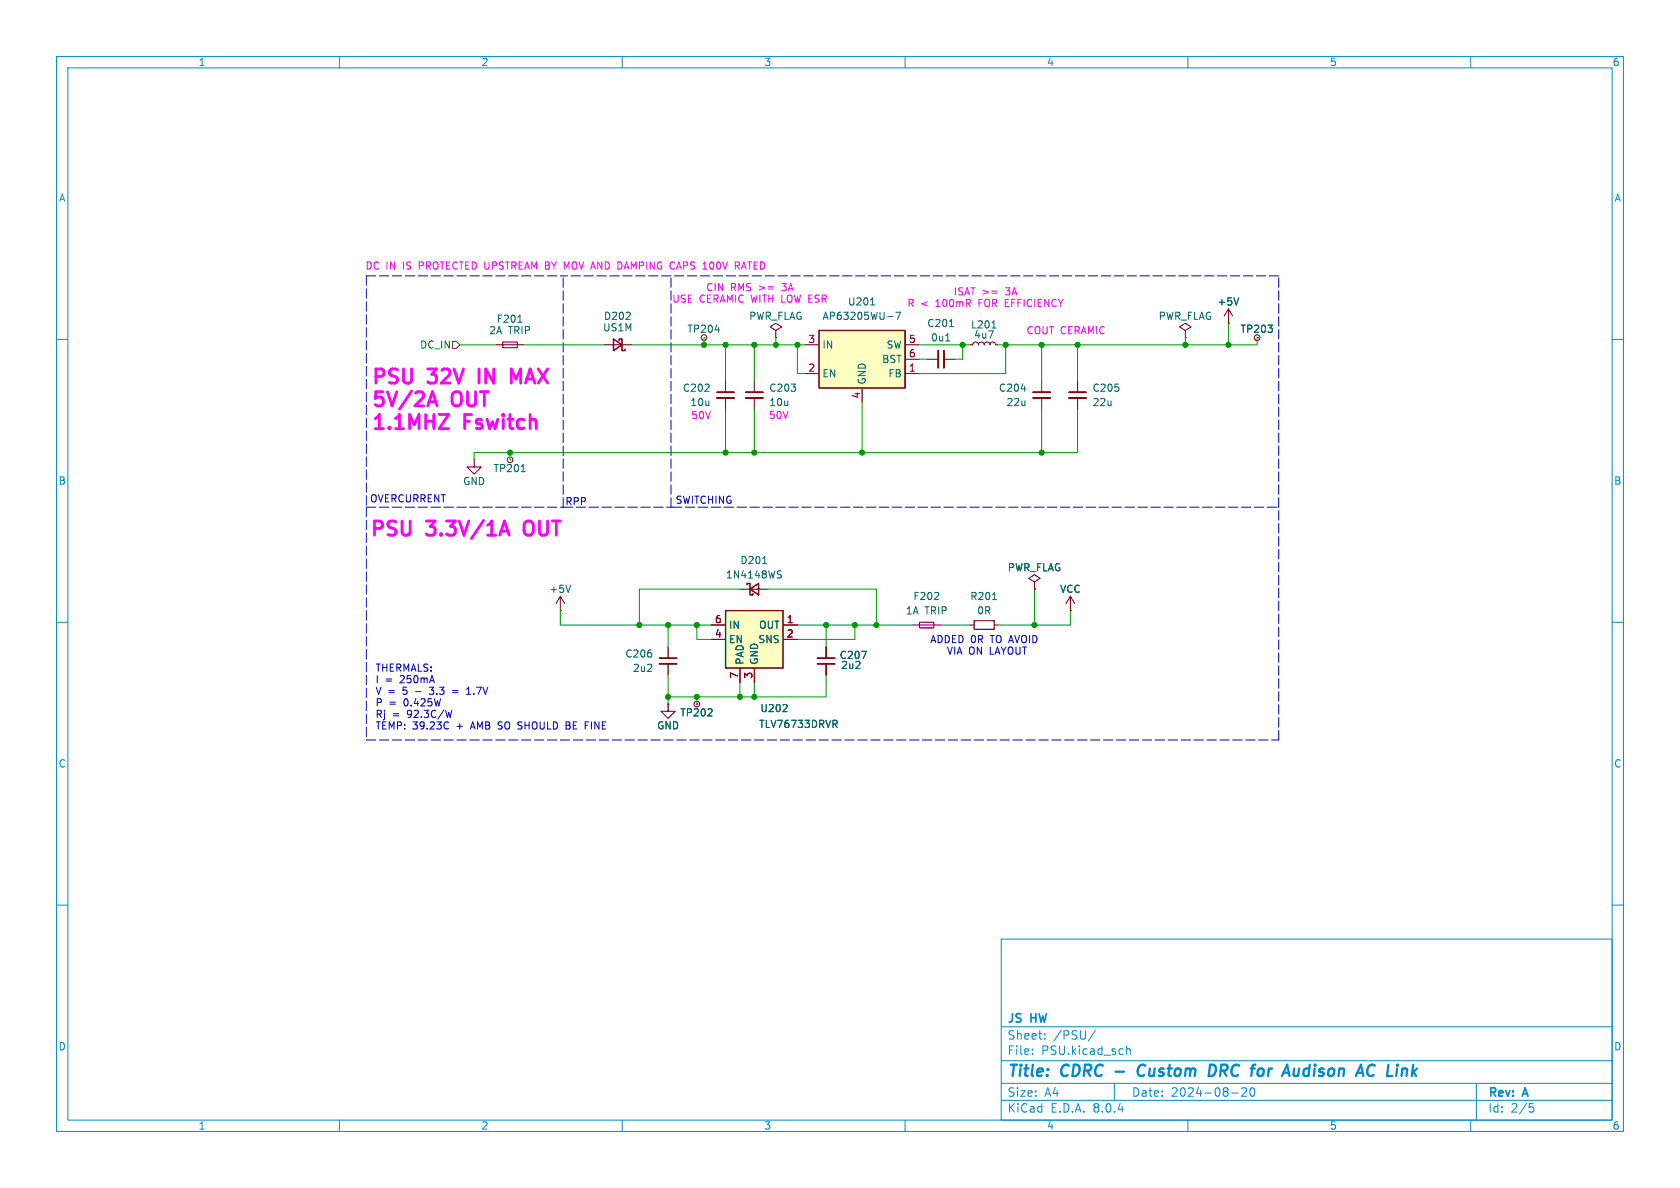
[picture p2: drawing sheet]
<svg xmlns="http://www.w3.org/2000/svg" width="297mm" height="210mm" viewBox="0 0 297 210" stroke-linecap="round" stroke-linejoin="round" font-family="sans-serif">
<g fill="none" stroke="#008bce" stroke-width=".18">
<path d="M10 10h277v190h-277zM12 12h273v186h-273zM60 10v2M110 10v2M160 10v2M210 10v2M260 10v2M10 60h2M285 60h2M10 110h2M285 110h2M10 160h2"/>
<path d="M285 160h2M177 166h108v32h-108zM60 198v2M110 198v2M160 198v2M177 194.5h108M177 191.5h108M177 187.5h108M177 181.5h108M182.5 186.3v.1M182.5 185.5v.1M184.7 183.6v.1"/>
<path d="M184.7 182.8v.1M193.7 182.1l-1.3 2M197 191.5v3M199.2 184.9v1.5M199.2 185.5l.2-.1 .3 .1 .1 .9M210 198v2M217.7 193.2h1.2M219.5 192.4l.6-.1 .2 .1 .1 .3-.9 1.1h.9M221.2 192.4l.1-.1a.81 .81 0 0 1 .6 .6 .81 .81 0 0 1-.3 .8l-.1 .1a.81 .81 0 0 1-.6-.6 .81 .81 0 0 1 .3-.8zM260 198v2M261 191.5v6.5M270.4 195.1h.7"/>
<path d="M270.5 195.7h.4l.3 .3-.2 .5-.5 .1"/>
</g>
<path d="M197.2 189.4h1.5M202.1 188.2a1.13 1.13 0 0 0-.9 .7 1.13 1.13 0 0 0 .2 1.2l.3 .1 .5-.1M213.9 188.2h.5a1.08 1.08 0 0 1 .6 1.1 1.08 1.08 0 0 1-.8 .9M223.3 189.1v.7M229.5 190l-.1 .1M229.7 188.9l-.2 1.3" fill="none" stroke="#008bce" stroke-width=".4"/>
<path d="M172.2 109.7h3.6v1.6h-3.6z" fill="none" stroke="#840000" stroke-width=".2"/>
<path d="M118.1 114.3v2M118.1 117.3v2.1M130.8 104.1h5.1M171.4 110.5h.8M175.8 110.5h.7M182.9 102.9l1-.7-1-.6-1 .6 1 .7v1.2M182.9 104.1h.1M189.2 108h.1M189.2 105.4l-.7 1.3M189.2 105.4v2.6M189.2 105.4l.8 1.3" fill="none" stroke="#840000" stroke-width=".18"/>
<path d="M134.8 99.6h.8M137.6 101.5l.4 .1 .1 .3-.2 .3h-.3M137.6 100.9l.5 .1M175.5 106h.7" fill="none" stroke="#006464" stroke-width=".18"/>
<path d="M116.6 117.3h3" fill="none" stroke="#840000" stroke-width=".33"/>
<path d="M116.6 116.3h3" fill="none" stroke="#840000" stroke-width=".3"/>
<path d="M132.1 103.4v-.3h.5v2.1h.5v-.3M132.6 104.1l1.5-1v2.1z" fill="none" stroke="#840000" stroke-width=".25"/>
<path d="M128.3 108h10.1v10.1h-10.1z" fill="#ffffc2"/>
<path d="M108.5 59.9l1.5 1.1-1.5 1zM109.5 60.2v-.3h.5v2.1h.5v-.3M128.3 108h10.1v10.1h-10.1z" fill="none" stroke="#840000" stroke-width=".25"/>
<g fill="none" stroke="#840000" stroke-width=".18">
<path d="M124.5 59.7h.1M137.2 58.4l1-.6-1-.6-1.1 .6 1.1 .6v1.3M137.2 59.7h.1M209.5 58.4l1.1-.6-1.1-.6-1 .6 1 .6v1.3M209.5 59.7h.1M217.2 57.2h.1M217.2 54.6l-.8 1.3M217.2 54.6v2.6M217.2 54.6l.7 1.3M222.2 59.7h.1M87.6 61h5.1M88.9 60.5h2.5v1h-2.5z"/>
<path d="M106.7 61h5.1M128.3 67.3v2M128.3 70.4v2M133.3 67.3v2M133.3 70.4v2M171.4 61h.6l.1-.4 .4-.1 .3 .1 .2 .4 .1-.4 .4-.1 .3 .1 .2 .4 .1-.4 .4-.1 .4 .1 .1 .4 .2-.4 .3-.1 .4 .1 .1 .4h.5M184.1 67.3v2M184.1 70.4v2M190.5 67.3v2M190.5 70.4v2M83.8 81.3v1.3h1.3l-1.3 1.2-1.3-1.2h1.3M83.8 81.3h.1"/>
<path d="M90.2 81.3h.1M99.1 108h.1M99.1 105.4l-.8 1.3M99.1 105.4v2.6M99.1 105.4l.7 1.3M125.7 110.5h2.6M125.7 113h2.6M130.8 118.1v2.6M133.3 118.1v2.6M138.4 110.5h2.6M138.4 113h2.6M146 114.3v2"/>
<path d="M146 117.3v2.1M161.3 110.5h5.1M162.6 110h2.5v1h-2.5zM118.1 124.5v1.2h1.3l-1.3 1.3-1.3-1.3h1.3M118.1 124.5h.1M123.2 124.5h.1"/>
<circle cx="124.5" cy="59.7" r=".51"/>
<circle cx="222.3" cy="59.7" r=".51"/>
<circle cx="90.2" cy="81.3" r=".51"/>
<circle cx="123.2" cy="124.5" r=".51"/>
</g>
<g fill="none" stroke="#006464" stroke-width=".18">
<path d="M91.6 57h.7M126.4 58.3h.8M175.4 58h.7M219 52.6l-.4 1.3M180.5 68.7h.8M92.1 83.4h.8M100.9 103.4l-.4 1.3M152.3 115.1h.9l-.6 1.3M165.2 106h.7M165.9 104.8v.5M138.4 125.8h.7M139.1 124.7v.4"/>
<path d="M147.6 128l.4 .6M147.8 127.3l.2 .3-.1 .3-.1 .1"/>
</g>
<path d="M126.7 70.4h3.1M131.8 70.4h3.1M182.6 70.4h3.1M189 70.4h3M144.5 116.3h3.1" fill="none" stroke="#840000" stroke-width=".33"/>
<path d="M126.7 69.3h3.1M131.8 69.3h3.1M182.6 69.3h3.1M189 69.3h3M144.5 117.3h3.1" fill="none" stroke="#840000" stroke-width=".3"/>
<path d="M144.8 58.4h15.2v10.2h-15.2z" fill="#ffffc2"/>
<path d="M144.8 58.4h15.2v10.2h-15.2z" fill="none" stroke="#840000" stroke-width=".25"/>
<g fill="none" stroke="#840000" stroke-width=".18">
<path d="M217.2 57.2h.1M222.2 59.7h.1M142.2 66h2.6M142.2 61h2.6M152.4 68.6v2.5M160 66h2.6M160 61h2.6M160 63.5h2.6M163.8 63.5h2.1M166.9 63.5h2M125.7 110.5h2.6M125.7 113h2.6"/>
<path d="M130.8 118.1v2.6M133.3 118.1v2.6M138.4 110.5h2.6M138.4 113h2.6M146 114.3v2M146 117.3v2.1M182.9 104.1h.1M189.2 108h.1M118.1 124.5h.1M123.2 124.5h.1"/>
</g>
<path d="M153.9 53.9h.7M156.9 56h1M158.4 55.2h.8l-.5 1.3M167.9 57.7h.7M219 52.6l-.4 1.3M167.2 60.3h.7M152.3 115.1h.9l-.6 1.3M138.4 125.8h.7M139.1 124.7v.4M147.6 128l.4 .6M147.8 127.3l.2 .3-.1 .3-.1 .1" fill="none" stroke="#006464" stroke-width=".18"/>
<path d="M166.9 62v3" fill="none" stroke="#840000" stroke-width=".33"/>
<path d="M165.9 62v3" fill="none" stroke="#840000" stroke-width=".3"/>
<path d="M80 60.3h.6l.7 .7-.7 .6h-.6z" fill="none" stroke="#725600" stroke-width=".18"/>
<path d="M130.3 47l.4 .6M130.6 46.4l.1 .1-.1 .4M131.2 47.2h.6M131.5 46.3l-.4 1.3M175.3 51.5h1M175.3 51.8h1" fill="none" stroke="#f0f" stroke-width=".18"/>
<path d="M75.6 71.7l.9-2.5 .8 2.5M75.9 71h1.2M77.6 73.3h1.7l-1.7 2.5h1.7M84.7 65.2v2.5M92.1 65.2l-.9 1.8-.8-1.8v2.5M88.6 93.9h1.2M89.2 92.1l.8 2.5M93 92.2a1.78 1.78 0 0 0 0 2.3" fill="none" stroke="#f0f" stroke-width=".5"/>
<path d="M79.3 128.8l-.3 .1M79.9 125.6l-.3 1.2-.3-.9M80 122.1h1M80 122.4h1M82.5 122.7h.7M82.5 121.8l.3-.3v1.2M100.1 128.9h.5M100.1 127.6h.4M100.1 128.2h.4" fill="none" stroke="#0000c2" stroke-width=".18"/>
<g fill="none" stroke="#0000c2" stroke-width=".18" stroke-dasharray="1.7 .6">
<path d="M64.8 48.8v40.9M64.8 48.8h34.8M118.6 48.8h-19M226.1 48.8h-107.5M64.8 89.7v41.1M64.8 89.7h34.8M99.6 89.7h19.3M99.6 89.7v-40.9M118.6 89.7v-40.9M118.9 89.7h107.2M226.1 89.7v-40.9M64.8 130.8h161.3"/>
<path d="M226.1 130.8v-41.1"/>
</g>
<g fill="none" stroke="#009600" stroke-width=".18">
<path d="M124.5 59.7v1.3M137.2 59.7v1.3M209.5 59.7v1.3M217.2 57.2v3.8M222.2 59.7v1.3h-45.7M81.3 61h6.3M92.7 61h14M111.8 61h30.4M128.3 61v6.3M128.3 72.4v7.6M133.3 61v6.3M133.3 72.4v7.6"/>
<path d="M141 61v5h1.2M152.4 71.1v8.9M162.6 61h8.8M162.6 63.5h1.2M170.2 61v2.5h-1.3M177.8 61v5h-15.2M184.1 61v6.3M184.1 72.4v7.6M190.5 72.4v7.6h-106.7v1.3M190.5 61v6.3M90.2 80v1.3M99.1 108v2.5h26.6"/>
<path d="M118.1 110.5v3.8M118.1 119.4v5.1M123.2 110.5v2.5h2.5M130.8 104.1h-17.8v6.4M135.9 104.1h19v6.4M141 110.5h20.3M146 110.5v3.8M146 119.4v3.8h-27.9M151.1 110.5v2.5h-10.1M166.4 110.5h5M182.9 104.1v6.4M189.2 108v2.5h-12.7"/>
<path d="M123.2 123.2v1.3M130.8 120.7v2.5M133.3 120.7v2.5"/>
</g>
<g fill="#009600" stroke="#009600" stroke-width=".18">
<circle cx="133.3" cy="80" r=".46"/>
<circle cx="128.3" cy="80" r=".46"/>
<circle cx="133.3" cy="61" r=".46"/>
<circle cx="113" cy="110.5" r=".46"/>
<circle cx="118.1" cy="110.5" r=".46"/>
<circle cx="123.2" cy="110.5" r=".46"/>
<circle cx="118.1" cy="123.2" r=".46"/>
<circle cx="123.2" cy="123.2" r=".46"/>
<circle cx="152.4" cy="80" r=".46"/>
<circle cx="209.5" cy="61" r=".46"/>
<circle cx="217.2" cy="61" r=".46"/>
<circle cx="141" cy="61" r=".46"/>
<circle cx="137.2" cy="61" r=".46"/>
<circle cx="184.1" cy="61" r=".46"/>
<circle cx="190.5" cy="61" r=".46"/>
<circle cx="177.8" cy="61" r=".46"/>
<circle cx="184.1" cy="80" r=".46"/>
<circle cx="170.2" cy="61" r=".46"/>
<circle cx="146" cy="110.5" r=".46"/>
<circle cx="128.3" cy="61" r=".46"/>
<circle cx="124.5" cy="61" r=".46"/>
<circle cx="90.2" cy="80" r=".46"/>
<circle cx="130.8" cy="123.2" r=".46"/>
<circle cx="133.3" cy="123.2" r=".46"/>
<circle cx="154.9" cy="110.5" r=".46"/>
<circle cx="182.9" cy="110.5" r=".46"/>
<circle cx="151.1" cy="110.5" r=".46"/>
</g>
<g font-size="3.5" fill="#f0f">
<text x="65.5" y="68.6">PSU</text>
<text x="75.9" y="68.6">32V</text>
<text x="85.7" y="68.6">IN</text>
<text x="92.5" y="68.6">MAX</text>
<text x="65.5" y="72.6">5V/2A</text>
<text x="65.5" y="76.6">1.1MHZ</text>
<text x="80.1" y="72.6">OUT</text>
<text x="82.2" y="76.6">Fswitch</text>
<text x="65.3" y="95.5">PSU</text>
<text x="75.7" y="95.5">3.3V/1A</text>
<text x="93.8" y="95.5">OUT</text>
</g>
<g font-size="2.8" fill="#008bce">
<text x="178" y="190.9">Title:</text>
<text x="187.7" y="190.9">CDRC</text>
<text x="202.8" y="190.9">Custom</text>
<text x="216.2" y="190.9">DRC</text>
<text x="224.5" y="190.9">for</text>
<text x="231" y="190.9">Audison</text>
<text x="244.8" y="190.9">AC Link</text>
</g>
<g font-size="2.1" fill="#008bce">
<text x="178" y="184">Sheet:</text>
<text x="178" y="181.2">JS</text>
<text x="182.3" y="181.2">HW</text>
<text x="186.2" y="184">/PSU/</text>
<text x="178" y="186.7">File:</text>
<text x="184.1" y="186.7">PSU.kicad_sch</text>
<text x="178" y="196.9">KiCad</text>
<text x="178" y="194.1">Size:</text>
<text x="184.7" y="194.1">A4</text>
<text x="185.7" y="196.9">E.D.A.</text>
<text x="193.3" y="196.9">8.0.4</text>
<text x="200" y="194.1">Date:</text>
<text x="207" y="194.1">2024-08-20</text>
<text x="263" y="194.3">Rev:</text>
<text x="263" y="196.9">Id:</text>
<text x="267.1" y="196.9">2/5</text>
<text x="269.4" y="194.3">A</text>
</g>
<g font-size="1.8" fill="#008bce">
<text x="35" y="11.9">1</text>
<text x="85" y="11.9">2</text>
<text x="135" y="11.9">3</text>
<text x="185" y="11.9">4</text>
<text x="235" y="11.9">5</text>
<text x="285" y="11.9">6</text>
<text x="10.3" y="35.9">A</text>
<text x="285.3" y="35.9">A</text>
<text x="10.3" y="85.9">B</text>
<text x="285.3" y="85.9">B</text>
<text x="10.3" y="135.9">C</text>
<text x="285.3" y="135.9">C</text>
<text x="10.3" y="185.9">D</text>
<text x="285.3" y="185.9">D</text>
<text x="35" y="199.9">1</text>
<text x="85" y="199.9">2</text>
<text x="135" y="199.9">3</text>
<text x="185" y="199.9">4</text>
<text x="235" y="199.9">5</text>
<text x="285" y="199.9">6</text>
</g>
<g font-size="1.8" fill="#f0f">
<text x="64.5" y="47.9">DC IN</text>
<text x="71.3" y="47.9">IS</text>
<text x="74.3" y="47.9">PROTECTED UPSTREAM BY MOV AND DAMPING CAPS 100V</text>
<text x="131.8" y="47.9">RATED</text>
<text x="118.8" y="53.7">USE CERAMIC WITH LOW ESR</text>
<text x="124.7" y="51.7">CIN</text>
<text x="129.1" y="51.7">RMS &gt;=</text>
<text x="138.5" y="51.7">3A</text>
<text x="168.5" y="52.4">ISAT &gt;=</text>
<text x="177.9" y="52.4">3A</text>
<text x="160.3" y="54.5">R &lt;</text>
<text x="165.5" y="54.5">100mR</text>
<text x="173.3" y="54.5">FOR EFFICIENCY</text>
<text x="181.4" y="59.3">COUT CERAMIC</text>
<text x="122.1" y="74.3">50V</text>
<text x="135.8" y="74.3">50V</text>
</g>
<g font-size="1.8" fill="#006464">
<text x="86.4" y="59.3">2A</text>
<text x="87.7" y="57.3">F201</text>
<text x="89.8" y="59.3">TRIP</text>
<text x="106.5" y="58.8">US1M</text>
<text x="106.7" y="56.7">D202</text>
<text x="121.4" y="59">TP204</text>
<text x="132.3" y="56.7">PWR_FLAG</text>
<text x="145.3" y="56.7">AP63205WU-7</text>
<text x="149.8" y="54.2">U201</text>
<text x="163.8" y="58">C201</text>
<text x="171.6" y="58.3">L201</text>
<text x="204.7" y="56.7">PWR_FLAG</text>
<text x="215.1" y="54.2">+5V</text>
<text x="219.2" y="59">TP203</text>
<text x="145.3" y="61.8">IN</text>
<text x="155.9" y="64.4">BST</text>
<text x="156.6" y="61.8">SW</text>
<text x="164.5" y="60.6">0u1</text>
<text x="172.1" y="60">4u7</text>
<text x="120.6" y="69.4">C202</text>
<text x="121.9" y="72">10u</text>
<text x="135.9" y="69.4">C203</text>
<text x="135.9" y="72">10u</text>
<text x="145.3" y="66.9">EN</text>
<text x="153.3" y="68.1" transform="rotate(-90 153.3 68.1)">GND</text>
<text x="157" y="66.9">FB</text>
<text x="176.5" y="69.4">C204</text>
<text x="177.8" y="72">22u</text>
<text x="193" y="69.4">C205</text>
<text x="193" y="72">22u</text>
<text x="87.1" y="83.7">TP201</text>
<text x="81.8" y="86">GND</text>
<text x="130.8" y="99.9">D201</text>
<text x="178.1" y="101.2">PWR_FLAG</text>
<text x="97" y="105">+5V</text>
<text x="128.2" y="102.5">1N4148WS</text>
<text x="161.4" y="106.3">F202</text>
<text x="171.4" y="106.3">R201</text>
<text x="187.3" y="105">VCC</text>
<text x="128.8" y="113.9">EN</text>
<text x="128.8" y="111.4">IN</text>
<text x="134" y="113.9">SNS</text>
<text x="134.1" y="111.4">OUT</text>
<text x="160" y="108.8">1A</text>
<text x="163.5" y="108.8">TRIP</text>
<text x="172.6" y="108.8">0R</text>
<text x="110.5" y="116.4">C206</text>
<text x="111.8" y="119">2u2</text>
<text x="131.7" y="117.6" transform="rotate(-90 131.7 117.6)">PAD</text>
<text x="134.2" y="117.6" transform="rotate(-90 134.2 117.6)">GND</text>
<text x="148.3" y="116.7">C207</text>
<text x="148.6" y="118.5">2u2</text>
<text x="116.1" y="129.1">GND</text>
<text x="120.2" y="126.8">TP202</text>
<text x="134.1" y="128.9">TLV76733DRVR</text>
<text x="134.3" y="126.1">U202</text>
</g>
<text font-size="1.8" fill="#725600" x="74.2" y="61.8">DC_IN</text>
<g font-size="1.8" fill="#a90000">
<text x="142.8" y="65.8">2</text>
<text x="142.8" y="60.7">3</text>
<text x="160.6" y="65.8">1</text>
<text x="160.6" y="60.7">5</text>
<text x="160.6" y="63.2">6</text>
<text x="152.1" y="70.6" transform="rotate(-90 152.1 70.6)">4</text>
<text x="126.3" y="112.8">4</text>
<text x="126.3" y="110.2">6</text>
<text x="139" y="110.2">1</text>
<text x="139" y="112.8">2</text>
<text x="130.6" y="120.1" transform="rotate(-90 130.6 120.1)">7</text>
<text x="133.1" y="120.1" transform="rotate(-90 133.1 120.1)">3</text>
</g>
<g font-size="1.8" fill="#0000c2">
<text x="65.3" y="89">OVERCURRENT</text>
<text x="99.8" y="89.5">RPP</text>
<text x="119.3" y="89.3">SWITCHING</text>
<text x="164.4" y="113.9">ADDED 0R</text>
<text x="175.2" y="113.9">TO AVOID</text>
<text x="66.3" y="118.9">THERMALS:</text>
<text x="167.3" y="115.9">VIA ON LAYOUT</text>
<text x="66.3" y="121">I</text>
<text x="66.3" y="123">V =</text>
<text x="66.3" y="125.1">P</text>
<text x="68.1" y="121">=</text>
<text x="68.7" y="125.1">=</text>
<text x="70.8" y="121">250mA</text>
<text x="71.3" y="123">5</text>
<text x="71.5" y="125.1">0.425W</text>
<text x="73.7" y="123">-</text>
<text x="76.4" y="123">3.3</text>
<text x="83.4" y="123">1.7V</text>
<text x="66.3" y="127.1">Rj</text>
<text x="66.3" y="129.2">TEMP: 39.23C</text>
<text x="69.3" y="127.1">=</text>
<text x="72.1" y="127.1">92.3C/W</text>
<text x="80.8" y="129.2">+</text>
<text x="83.5" y="129.2">AMB SO SHOULD</text>
<text x="100.9" y="129.2">BE FINE</text>
</g>
</svg>
